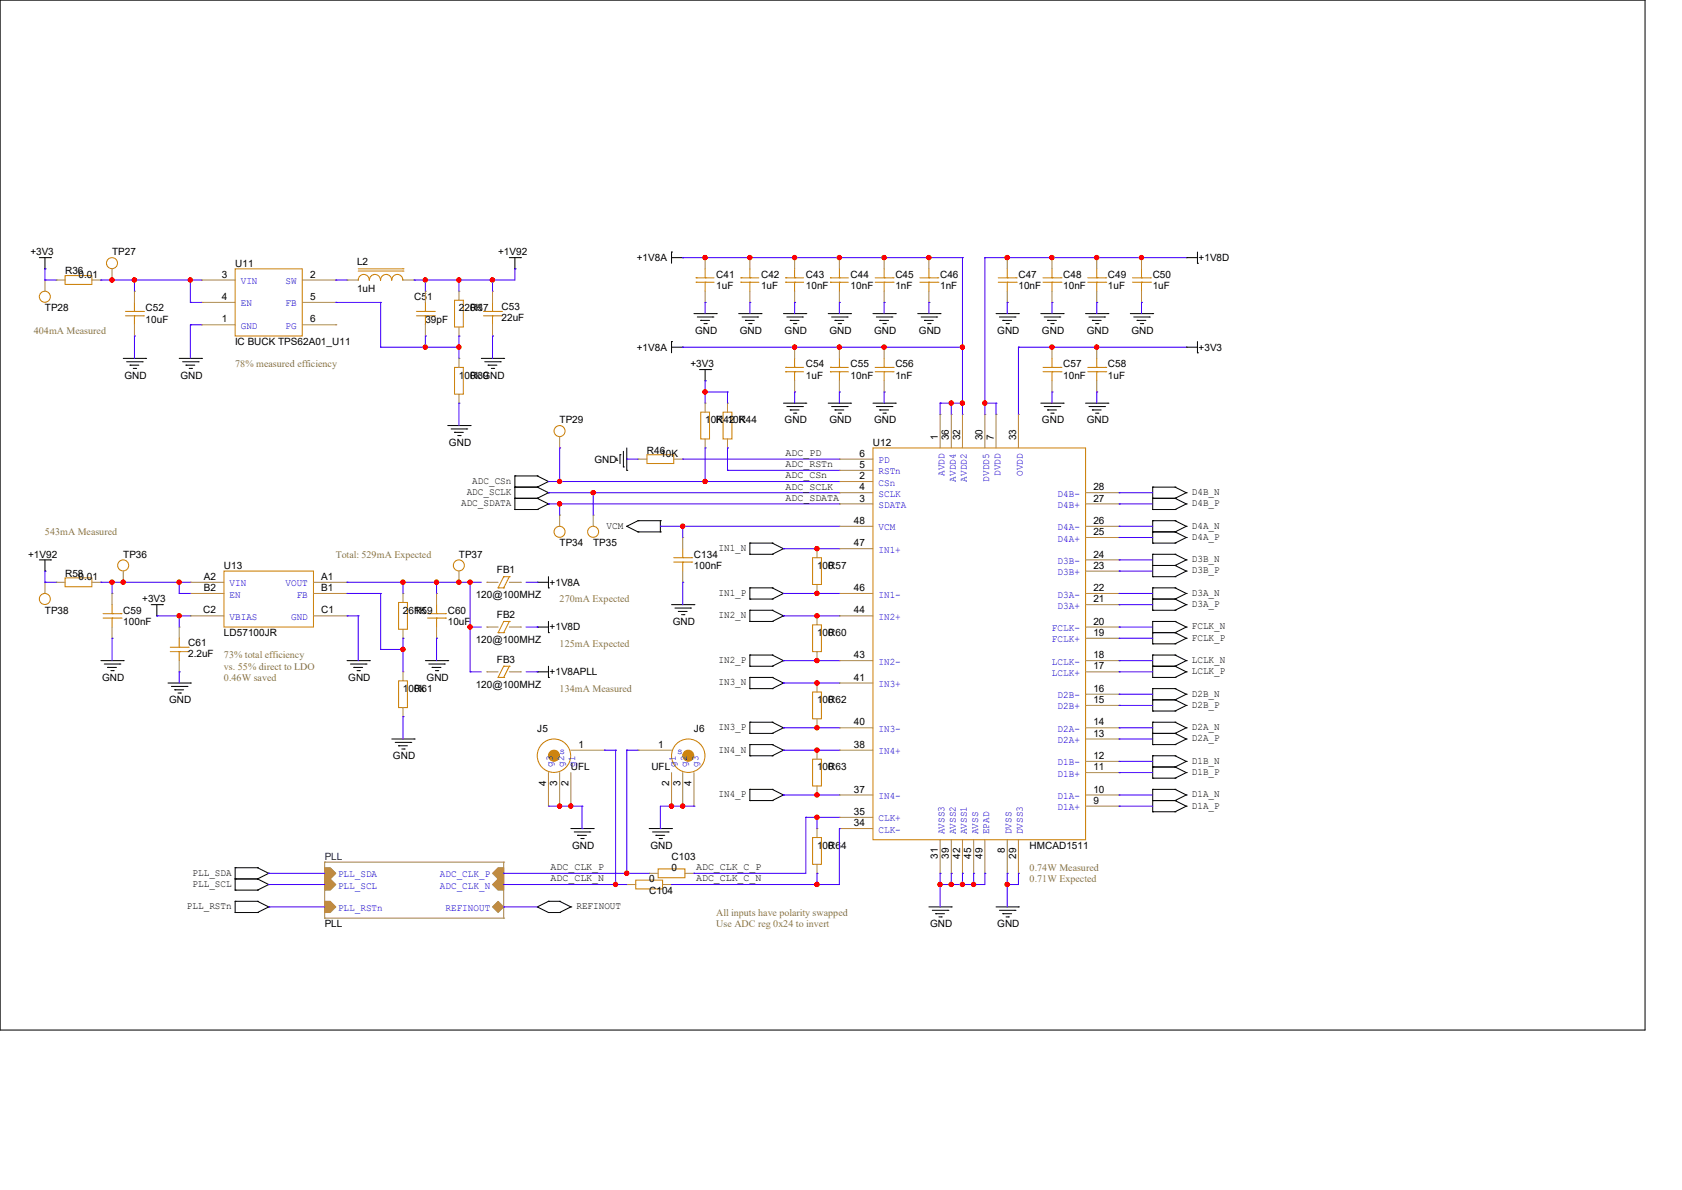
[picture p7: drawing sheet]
<svg xmlns="http://www.w3.org/2000/svg" width="420mm" height="297mm" viewBox="0 0 420 297" stroke-linecap="round" stroke-linejoin="round" font-family="sans-serif">
<g fill="none" stroke="#000" stroke-width=".25">
<path d="M0 0h410.8v257.1h-410.8zM9.8 64.3h2.8M11.2 67.1h.1M11.2 64.3v2.8M12.6 64.3h.1M127.2 64.3h2.8M128.6 67.1h.1M128.6 64.3v2.8M130 64.3h.1M167.7 62.9h.1M167.7 64.3h2.8M167.7 62.9v2.8"/>
<path d="M170.5 64.3h.1M173.3 78.3h5.6M174.1 79.1h3.9M175 80h.1M175 80h2.2M178 79.1h.1M178.9 78.3h.1M184.4 78.3h5.6M185.3 79.1h3.9M186.1 80h.1M186.1 80h2.2M189.2 79.1h.1"/>
<path d="M190 78.3h.1M195.6 78.3h5.6M196.5 79.1h3.9M197.3 80h.1M197.3 80h2.2M200.4 79.1h.1M201.2 78.3h.1M206.8 78.3h5.6M207.6 79.1h3.9M208.5 80h.1M208.5 80h2.2M211.5 79.1h.1"/>
<path d="M212.4 78.3h.1M218 78.3h5.6M218.8 79.1h3.9M219.7 80h.1M219.7 80h2.2M222.7 79.1h.1M223.6 78.3h.1M229.2 78.3h5.5M230 79.1h3.9M230.8 80h.1M230.8 80h2.2M233.9 79.1h.1"/>
<path d="M234.7 78.3h.1M248.7 78.3h5.6M249.6 79.1h3.8M250.4 80h.1M250.4 80h2.2M253.4 79.1h.1M254.3 78.3h.1M259.9 78.3h5.6M260.7 79.1h3.9M261.6 80h.1M261.6 80h2.2M264.6 79.1h.1"/>
<path d="M265.5 78.3h.1M271.1 78.3h5.5M271.9 79.1h3.9M272.8 80h.1M272.8 80h2.2M275.8 79.1h.1M276.6 78.3h.1M282.2 78.3h5.6M283.1 79.1h3.9M283.9 80h.1M283.9 80h2.2M287 79.1h.1"/>
<path d="M287.8 78.3h.1M296.2 64.3h.1M296.2 64.3h2.8M299 65.7h.1M299 62.9v2.8M30.8 89.5h5.6M31.6 90.3h3.9M32.5 91.1h.1M32.5 91.1h2.2M33.3 91.9h.6M33.9 91.9h.1M35.5 90.3h.1"/>
<path d="M36.4 89.5h.1M44.7 89.5h5.6M45.6 90.3h3.9M46.4 91.1h.1M46.4 91.1h2.2M47.2 91.9h.6M47.8 91.9h.1M49.5 90.3h.1M50.3 89.5h.1M120.2 89.5h5.6M121 90.3h3.9M121.9 91.1h.1"/>
<path d="M121.9 91.1h2.2M122.7 91.9h.6M123.3 91.9h.1M124.9 90.3h.1M125.8 89.5h.1M167.7 85.3h.1M167.7 86.7h2.8M167.7 85.3v2.8M170.5 86.7h.1M174.7 92.2h2.8M175.8 80.8h.6M176.1 95h.1"/>
<path d="M176.1 92.2v2.8M176.4 80.8h.1M177.5 92.2h.1M186.9 80.8h.6M187.5 80.8h.1M198.1 80.8h.6M198.7 80.8h.1M209.3 80.8h.6M209.9 80.8h.1M220.5 80.8h.6M221.1 80.8h.1M231.6 80.8h.6"/>
<path d="M232.2 80.8h.1M251.2 80.8h.6M251.8 80.8h.1M262.4 80.8h.6M263 80.8h.1M273.6 80.8h.6M274.2 80.8h.1M284.7 80.8h.6M285.3 80.8h.1M296.2 86.7h.1M296.2 86.7h2.8M299 88.1h.1"/>
<path d="M299 85.3v2.8M111.8 106.2h5.6M112.6 107.1h3.9M113.5 107.9h.1M113.5 107.9h2.2M114.3 108.7h.6M114.9 108.7h.1M116.5 107.1h.1M117.4 106.2h.1M128.6 118.8h.1M128.6 118.8h5.6M128.6 118.8v8.4"/>
<path d="M134.2 118.8h.1M134.2 118.8l2.7 1.4M154 114.9h.1M154 114.3v.6M154.8 113.5h.1M154.8 113.5v2.2M155.7 116.5h.1M155.7 112.6v3.9M156.5 117.4h.1M156.5 111.8v5.6M195.6 100.6h5.6M196.5 101.5h3.9"/>
<path d="M197.3 102.3h.1M197.3 102.3h2.2M198.1 103.1h.6M198.7 103.1h.1M200.4 101.5h.1M201.2 100.6h.1M206.8 100.6h5.6M207.6 101.5h3.9M208.5 102.3h.1M208.5 102.3h2.2M209.3 103.1h.6M209.9 103.1h.1"/>
<path d="M211.5 101.5h.1M212.4 100.6h.1M218 100.6h5.6M218.8 101.5h3.9M219.7 102.3h.1M219.7 102.3h2.2M220.5 103.1h.6M221.1 103.1h.1M222.7 101.5h.1M223.6 100.6h.1M259.9 100.6h5.6M260.7 101.5h3.9"/>
<path d="M261.6 102.3h.1M261.6 102.3h2.2M262.4 103.1h.6M263 103.1h.1M264.6 101.5h.1M265.5 100.6h.1M271.1 100.6h5.5M271.9 101.5h3.9M272.8 102.3h.1M272.8 102.3h2.2M273.6 103.1h.6M274.2 103.1h.1"/>
<path d="M275.8 101.5h.1M276.6 100.6h.1M9.8 139.7h2.8M11.2 139.7v2.8M12.6 139.7h.1M128.6 121.6h.1M128.6 124.4h.1M128.6 127.2h.1M128.6 121.6h5.6M128.6 124.4h5.6M128.6 127.2h5.6M134.2 121.6h.1"/>
<path d="M134.2 124.4h.1M134.2 127.2h.1M134.2 121.6l2.7 1.4M134.2 124.4l2.7 1.4M136.9 120.2h.1M136.9 123h.1M136.9 125.8h.1M136.9 120.2l-2.7 1.4M136.9 123l-2.7 1.4M136.9 125.8l-2.7 1.4M156.5 131.4h.1M156.5 131.4l2.8 1.4"/>
<path d="M159.3 130h.1M159.3 132.8h.1M159.3 130h5.6M159.3 132.8h5.6M159.3 130l-2.8 1.4M164.9 130h.1M164.9 132.8h.1M164.9 130v2.8M187.2 138.3h.1M187.2 135.6h.1M187.2 135.6h5.6M187.2 138.3h5.6"/>
<path d="M187.2 135.6v2.7M192.8 135.6h.1M192.8 138.3h.1M192.8 135.6l2.8 1.3M195.6 136.9h.1M195.6 136.9l-2.8 1.4M287.8 124.4h.1M287.8 121.6h.1M287.8 127.2h.1M287.8 132.8h.1M287.8 130h.1M287.8 135.6h.1"/>
<path d="M287.8 138.3h.1M287.8 121.6h5.6M287.8 124.4h5.6M287.8 121.6v5.6M287.8 130v5.6M287.8 138.3v5.6M287.8 127.2h5.6M287.8 130h5.6M287.8 132.8h5.6M287.8 135.6h5.6M287.8 138.3h5.6M293.4 121.6h.1"/>
<path d="M293.4 124.4h.1M293.4 127.2h.1M293.4 130h.1M293.4 132.8h.1M293.4 135.6h.1M293.4 138.3h.1M293.4 121.6l2.8 1.4M293.4 124.4l2.8 1.4M293.4 130l2.8 1.4M293.4 132.8l2.8 1.4M293.4 138.3l2.8 1.4M296.2 123h.1"/>
<path d="M296.2 125.8h.1M296.2 131.4h.1M296.2 134.2h.1M296.2 139.7h.1M296.2 123l-2.8 1.4M296.2 125.8l-2.8 1.4M296.2 131.4l-2.8 1.4M296.2 134.2l-2.8 1.4M296.2 139.7l-2.8 1.4M11.2 142.5h.1M37.8 150.9h2.8M39.2 153.7h.1"/>
<path d="M39.2 150.9v2.8M40.6 150.9h.1M134.2 145.3h.1M134.2 156.5h.1M134.2 145.3h2.7M134.2 156.5h2.7M136.9 146.7h.1M136.9 157.9h.1M136.9 143.9v2.8M136.9 155.1v2.8M167.7 150.9h5.6M168.5 151.8h3.9"/>
<path d="M169.4 152.6h.1M169.4 152.6h2.2M170.2 153.4h.6M170.8 153.4h.1M172.4 151.8h.1M173.3 150.9h.1M187.2 149.5h.1M187.2 146.7h.1M187.2 155.1h.1M187.2 152.3h.1M187.2 146.7h5.6M187.2 149.5h5.6"/>
<path d="M187.2 152.3h5.6M187.2 155.1h5.6M187.2 146.7v2.8M187.2 152.3v2.8M192.8 146.7h.1M192.8 149.5h.1M192.8 152.3h.1M192.8 155.1h.1M192.8 146.7l2.8 1.4M192.8 152.3l2.8 1.4M195.6 148.1h.1M195.6 153.7h.1"/>
<path d="M195.6 148.1l-2.8 1.4M195.6 153.7l-2.8 1.4M287.8 141.1h.1M287.8 143.9h.1M287.8 149.5h.1M287.8 146.7h.1M287.8 152.3h.1M287.8 157.9h.1M287.8 155.1h.1M287.8 146.7v5.6M287.8 155.1v5.6M287.8 141.1h5.6"/>
<path d="M287.8 143.9h5.6M287.8 146.7h5.6M287.8 149.5h5.6M287.8 152.3h5.6M287.8 155.1h5.6M287.8 157.9h5.6M293.4 141.1h.1M293.4 143.9h.1M293.4 146.7h.1M293.4 149.5h.1M293.4 152.3h.1M293.4 155.1h.1"/>
<path d="M293.4 157.9h.1M293.4 141.1l2.8 1.4M293.4 146.7l2.8 1.4M293.4 149.5l2.8 1.4M293.4 155.1l2.8 1.4M293.4 157.9l2.8 1.4M296.2 142.5h.1M296.2 148.1h.1M296.2 150.9h.1M296.2 156.5h.1M296.2 159.3h.1M296.2 142.5l-2.8 1.4"/>
<path d="M296.2 148.1l-2.8 1.4M296.2 150.9l-2.8 1.4M296.2 156.5l-2.8 1.4M296.2 159.3l-2.8 1.4M25.2 164.9h5.6M26 165.7h3.9M26.9 166.6h.1M26.9 166.6h2.2M27.7 167.4h.6M28.3 167.4h.1M29.9 165.7h.1M30.8 164.9h.1"/>
<path d="M42 170.5h5.5M42.8 171.3h3.9M43.6 172.2h.1M43.6 172.2h2.2M44.4 173h.6M45 173h.1M46.7 171.3h.1M47.5 170.5h.1M86.7 164.9h5.5M87.5 165.7h3.9M88.3 166.6h.1M88.3 166.6h2.3"/>
<path d="M89.2 167.4h.5M89.7 167.4h.1M91.4 165.7h.1M92.2 164.9h.1M106.2 164.9h5.6M107.1 165.7h3.9M107.9 166.6h.1M107.9 166.6h2.2M108.7 167.4h.6M109.3 167.4h.1M111 165.7h.1M111.8 164.9h.1"/>
<path d="M134.2 167.7h.1M134.2 167.7h2.7M136.9 169.1h.1M136.9 166.3v2.8M187.2 166.3h.1M187.2 163.5h.1M187.2 171.9h.1M187.2 169.1h.1M187.2 163.5h5.6M187.2 166.3h5.6M187.2 169.1h5.6M187.2 171.9h5.6"/>
<path d="M187.2 163.5v2.8M187.2 169.1v2.8M192.8 163.5h.1M192.8 166.3h.1M192.8 169.1h.1M192.8 171.9h.1M192.8 163.5l2.8 1.4M192.8 169.1l2.8 1.4M195.6 164.9h.1M195.6 170.5h.1M195.6 164.9l-2.8 1.4M195.6 170.5l-2.8 1.4"/>
<path d="M287.8 160.7h.1M287.8 166.3h.1M287.8 163.5h.1M287.8 169.1h.1M287.8 174.7h.1M287.8 171.9h.1M287.8 177.5h.1M287.8 163.5v5.6M287.8 171.9v5.6M287.8 160.7h5.6M287.8 163.5h5.6M287.8 166.3h5.6"/>
<path d="M287.8 169.1h5.6M287.8 171.9h5.6M287.8 174.7h5.6M287.8 177.5h5.6M293.4 160.7h.1M293.4 163.5h.1M293.4 166.3h.1M293.4 169.1h.1M293.4 171.9h.1M293.4 174.7h.1M293.4 177.5h.1M293.4 163.5l2.8 1.4"/>
<path d="M293.4 166.3l2.8 1.4M293.4 171.9l2.8 1.4M293.4 174.7l2.8 1.4M296.2 164.9h.1M296.2 167.7h.1M296.2 173.3h.1M296.2 176.1h.1M296.2 164.9l-2.8 1.4M296.2 167.7l-2.8 1.4M296.2 173.3l-2.8 1.4M296.2 176.1l-2.8 1.4M97.8 184.4h5.6"/>
<path d="M98.7 185.3h3.9M99.5 186.1h.1M99.5 186.1h2.2M100.3 186.9h.6M100.9 186.9h.1M102.6 185.3h.1M103.4 184.4h.1M187.2 183h.1M187.2 180.3h.1M187.2 199.8h.1M187.2 197h.1M187.2 188.6h.1"/>
<path d="M187.2 185.8h.1M187.2 180.3h5.6M187.2 183h5.6M187.2 185.8h5.6M187.2 188.6h5.6M187.2 197h5.6M187.2 199.8h5.6M187.2 180.3v2.7M187.2 185.8v2.8M187.2 197v2.8M192.8 180.3h.1M192.8 183h.1"/>
<path d="M192.8 197h.1M192.8 199.8h.1M192.8 185.8h.1M192.8 188.6h.1M192.8 180.3l2.8 1.4M192.8 197l2.8 1.4M192.8 185.8l2.8 1.4M195.6 181.7h.1M195.6 198.4h.1M195.6 187.2h.1M195.6 181.7l-2.8 1.3M195.6 198.4l-2.8 1.4"/>
<path d="M195.6 187.2l-2.8 1.4M287.8 183h.1M287.8 180.3h.1M287.8 185.8h.1M287.8 191.4h.1M287.8 188.6h.1M287.8 194.2h.1M287.8 199.8h.1M287.8 197h.1M287.8 180.3v5.5M287.8 188.6v5.6M287.8 197v5.6"/>
<path d="M287.8 180.3h5.6M287.8 183h5.6M287.8 185.8h5.6M287.8 188.6h5.6M287.8 191.4h5.6M287.8 194.2h5.6M287.8 197h5.6M287.8 199.8h5.6M293.4 180.3h.1M293.4 183h.1M293.4 185.8h.1M293.4 188.6h.1"/>
<path d="M293.4 191.4h.1M293.4 194.2h.1M293.4 197h.1M293.4 199.8h.1M293.4 180.3l2.8 1.4M293.4 183l2.8 1.4M293.4 188.6l2.8 1.4M293.4 191.4l2.8 1.4M293.4 197l2.8 1.4M293.4 199.8l2.8 1.4M296.2 181.7h.1M296.2 184.4h.1"/>
<path d="M296.2 190h.1M296.2 192.8h.1M296.2 198.4h.1M296.2 181.7l-2.8 1.3M296.2 184.4l-2.8 1.4M296.2 190l-2.8 1.4M296.2 192.8l-2.8 1.4M296.2 198.4l-2.8 1.4M58.7 219.4h.1M58.7 216.6h.1M58.7 216.6v5.6M58.7 219.4h5.6"/>
<path d="M58.7 216.6h5.6M64.3 219.4h.1M64.3 216.6h.1M64.3 219.4l2.8 1.4M64.3 216.6l2.8 1.4M67.1 218h.1M67.1 218l-2.8 1.4M142.5 206.8h5.6M143.4 207.6h3.9M144.2 208.5h.1M144.2 208.5h2.2M145 209.3h.6"/>
<path d="M145.6 209.3h.1M147.3 207.6h.1M148.1 206.8h.1M162.1 206.8h5.6M162.9 207.6h3.9M163.8 208.5h.1M163.8 208.5h2.2M164.6 209.3h.6M165.2 209.3h.1M166.8 207.6h.1M167.7 206.8h.1M287.8 202.6h.1"/>
<path d="M287.8 202.6h5.6M293.4 202.6h.1M296.2 201.2h.1M296.2 201.2l-2.8 1.4M58.7 227.8h.1M58.7 225h.1M58.7 222.2h.1M58.7 225h5.6M58.7 227.8h5.6M58.7 225v2.8M58.7 222.2h5.6M64.3 225h.1"/>
<path d="M64.3 227.8h.1M64.3 222.2h.1M64.3 225l2.8 1.4M67.1 226.4h.1M67.1 220.8h.1M67.1 226.4l-2.8 1.4M67.1 220.8l-2.8 1.4M134.2 226.4h.1M134.2 226.4l2.7 1.4M136.9 225h.1M136.9 227.8h.1M136.9 225h2.8"/>
<path d="M136.9 227.8h2.8M136.9 225l-2.7 1.4M139.7 225h.1M139.7 227.8h.1M139.7 225l2.8 1.4M142.5 226.4h.1M142.5 226.4l-2.8 1.4M231.9 226.4h5.6M232.8 227.2h3.9M233.6 228h.1M233.6 228h2.2M234.4 228.9h.6"/>
<path d="M235 228.9h.1M236.7 227.2h.1M237.5 226.4h.1M248.7 226.4h5.6M249.6 227.2h3.8M250.4 228h.1M250.4 228h2.2M251.2 228.9h.6M251.8 228.9h.1M253.4 227.2h.1M254.3 226.4h.1"/>
</g>
<g fill="none" stroke="#cc8006" stroke-width=".25">
<path d="M16.3 68.8h6.6v2.2h-6.6zM31.3 78.8h4.5M31.3 77.7h4.5M33.6 78.8h.1M33.6 77.7h.1M33.6 75.5v2.2M33.6 78.8v2.3M35.8 78.8h.1M35.8 77.7h.1M58.7 67.1h16.8v16.8h-16.8zM89.5 67.6h11.1M89.5 67.1h11.1"/>
<path d="M92.2 69.9a1.38 1.38 0 0 0-1.4-1.4 1.38 1.38 0 0 0-1.3 1.4M100.6 69.9a1.38 1.38 0 0 0-1.4-1.4 1.46 1.46 0 0 0-1.4 1.4 1.38 1.38 0 0 0-1.4-1.4 1.46 1.46 0 0 0-1.4 1.4 1.38 1.38 0 0 0-1.4-1.4 1.38 1.38 0 0 0-1.4 1.4M100.6 67.6h.1M100.6 67.1h.1M104 78.8h4.5M104 77.7h4.5M106.2 78.8h.1M106.2 77.7h.1M106.2 75.5v2.2M106.2 78.8v2.3M108.5 78.8h.1M108.5 77.7h.1"/>
<path d="M113.5 74.9h2.2v6.7h-2.2zM120.7 78.8h4.5M120.7 77.7h4.5M123 78.8h.1M123 77.7h.1M123 75.5v2.2M123 78.8v2.3M125.2 78.8h.1M125.2 77.7h.1M173.8 70.4h.1M173.8 69.3h.1M173.8 70.4h4.5"/>
<path d="M173.8 69.3h4.5M176.1 70.4h.1M176.1 69.3h.1M176.1 67.1v2.2M176.1 70.4v2.3M185 70.4h.1M185 69.3h.1M185 70.4h4.5M185 69.3h4.5M187.2 70.4h.1M187.2 69.3h.1M187.2 67.1v2.2"/>
<path d="M187.2 70.4v2.3M196.2 70.4h.1M196.2 69.3h.1M196.2 70.4h4.5M196.2 69.3h4.5M198.4 70.4h.1M198.4 69.3h.1M198.4 67.1v2.2M198.4 70.4v2.3M207.3 70.4h.1M207.3 69.3h.1M207.3 70.4h4.5"/>
<path d="M207.3 69.3h4.5M209.6 70.4h.1M209.6 69.3h.1M209.6 67.1v2.2M209.6 70.4v2.3M218.5 70.4h4.5M218.5 69.3h4.5M220.8 70.4h.1M220.8 69.3h.1M220.8 67.1v2.2M220.8 70.4v2.3M223 70.4h.1"/>
<path d="M223 69.3h.1M229.7 70.4h4.5M229.7 69.3h4.5M231.9 70.4h.1M231.9 69.3h.1M231.9 67.1v2.2M231.9 70.4v2.3M234.2 70.4h.1M234.2 69.3h.1M249.3 70.4h4.4M249.3 69.3h4.4M251.5 70.4h.1"/>
<path d="M251.5 69.3h.1M251.5 67.1v2.2M251.5 70.4v2.3M253.7 70.4h.1M253.7 69.3h.1M260.4 70.4h4.5M260.4 69.3h4.5M262.7 70.4h.1M262.7 69.3h.1M262.7 67.1v2.2M262.7 70.4v2.3M264.9 70.4h.1"/>
<path d="M264.9 69.3h.1M271.6 70.4h4.5M271.6 69.3h4.5M273.9 70.4h.1M273.9 69.3h.1M273.9 67.1v2.2M273.9 70.4v2.3M276.1 70.4h.1M276.1 69.3h.1M282.8 70.4h4.5M282.8 69.3h4.5M285 70.4h.1"/>
<path d="M285 69.3h.1M285 67.1v2.2M285 70.4v2.3M287.3 70.4h.1M287.3 69.3h.1M113.5 91.7h2.2v6.7h-2.2zM196.2 92.8h.1M196.2 91.7h.1M196.2 92.8h4.5M196.2 91.7h4.5M198.4 92.8h.1M198.4 91.7h.1"/>
<path d="M198.4 89.5v2.2M198.4 92.8v2.2M207.3 92.8h.1M207.3 91.7h.1M207.3 92.8h4.5M207.3 91.7h4.5M209.6 92.8h.1M209.6 91.7h.1M209.6 89.5v2.2M209.6 92.8v2.2M218.5 92.8h4.5M218.5 91.7h4.5"/>
<path d="M220.8 92.8h.1M220.8 91.7h.1M220.8 89.5v2.2M220.8 92.8v2.2M223 92.8h.1M223 91.7h.1M260.4 92.8h4.5M260.4 91.7h4.5M262.7 92.8h.1M262.7 91.7h.1M262.7 89.5v2.2M262.7 92.8v2.2"/>
<path d="M264.9 92.8h.1M264.9 91.7h.1M271.6 92.8h4.5M271.6 91.7h4.5M273.9 92.8h.1M273.9 91.7h.1M273.9 89.5v2.2M273.9 92.8v2.2M276.1 92.8h.1M276.1 91.7h.1M161.5 113.5h6.7v2.2h-6.7zM175 102.9h2.2v6.7h-2.2z"/>
<path d="M180.6 102.9h2.2v6.7h-2.2zM218 111.8h53.1v97.8h-53.1zM168.2 139.2h4.5M170.5 139.2h.1M170.5 136.9v2.3M172.7 139.2h.1M202.9 139.2h2.2v6.7h-2.2zM16.3 144.2h6.6v2.2h-6.6zM25.7 154.3h4.5M25.7 153.2h4.5M28 154.3h.1M28 153.2h.1"/>
<path d="M28 150.9v2.3M28 154.3v2.2M30.2 154.3h.1M30.2 153.2h.1M44.7 159.3v2.2M55.9 142.5h22.4v14h-22.4zM99.5 150.4h2.2v6.7h-2.2zM106.8 154.3h4.5M106.8 153.2h4.5M109 154.3h.1M109 153.2h.1M109 150.9v2.3"/>
<path d="M109 154.3v2.2M111.3 154.3h.1M111.3 153.2h.1M124.4 146.7h.1M124.4 157.9h.1M124.4 146.7h1.4M124.4 157.9h1.4M125.8 146.7h.1M125.8 143.9h.1M125.8 157.9h.1M125.8 155.1h.1M125.8 143.9l-1.4 2.8"/>
<path d="M125.8 143.9h1.4M125.8 155.1l-1.4 2.8M125.8 155.1h1.4M127.2 143.9h.1M127.2 155.1h.1M127.2 143.9l-1.4 2.8M127.2 155.1l-1.4 2.8M168.2 140.3h4.5M170.5 140.3h.1M170.5 140.3v2.2M172.7 140.3h.1M202.9 156h2.2v6.6h-2.2z"/>
<path d="M42.5 162.6h4.5M42.5 161.5h4.5M44.7 162.6h.1M44.7 161.5h.1M44.7 162.6v2.3M47 162.6h.1M47 161.5h.1M99.5 169.9h2.2v6.7h-2.2zM124.4 169.1h.1M124.4 169.1h1.4M125.8 169.1h.1M125.8 166.3h.1"/>
<path d="M125.8 166.3l-1.4 2.8M125.8 166.3h1.4M127.2 166.3h.1M127.2 166.3l-1.4 2.8M202.9 172.7h2.2v6.7h-2.2zM202.9 189.5h2.2v6.7h-2.2zM158.7 219.7h6.7v2.2h-6.7zM164.3 216.9h6.7v2.2h-6.7zM202.9 209h2.2v6.7h-2.2z"/>
<circle cx="11.2" cy="74.1" r="1.38"/>
<circle cx="28" cy="65.7" r="1.38"/>
<circle cx="139.7" cy="107.6" r="1.38"/>
<circle cx="139.7" cy="132.7" r="1.38"/>
<circle cx="148.1" cy="132.7" r="1.38"/>
<circle cx="11.2" cy="149.5" r="1.38"/>
<circle cx="30.8" cy="141.1" r="1.38"/>
<circle cx="114.6" cy="141.1" r="1.38"/>
<circle cx="138.3" cy="188.6" r="4.2"/>
<circle cx="171.9" cy="188.6" r="4.2"/>
</g>
<g fill="none" stroke="#a84" stroke-width=".25">
<path d="M11.2 69.9h.1M11.2 69.9v2.8M14 69.9h.1M14 69.9h2.3M22.9 69.9h2.3M25.2 69.9h.1M28 69.9h.1M28 67.1v2.8M33.6 72.7h.1M33.6 72.7v2.8M50.3 69.9h.1M50.3 75.5h.1"/>
<path d="M50.3 69.9h8.4M50.3 75.5h8.4M75.5 69.9h8.4M75.5 75.5h8.4M83.9 69.9h.1M83.9 75.5h.1M86.7 69.9h.1M86.7 69.9h2.8M100.6 69.9h2.8M103.4 69.9h.1M106.2 72.7h.1M106.2 72.7v2.8"/>
<path d="M114.6 72.7h.1M114.6 72.7v2.2M123 72.7h.1M123 72.7v2.8M176.1 75.5h.1M176.1 64.3h.1M176.1 64.3v2.8M176.1 72.7v2.8M187.2 75.5h.1M187.2 64.3h.1M187.2 64.3v2.8M187.2 72.7v2.8"/>
<path d="M198.4 75.5h.1M198.4 64.3h.1M198.4 64.3v2.8M198.4 72.7v2.8M209.6 75.5h.1M209.6 64.3h.1M209.6 64.3v2.8M209.6 72.7v2.8M220.8 75.5h.1M220.8 64.3h.1M220.8 64.3v2.8M220.8 72.7v2.8"/>
<path d="M231.9 75.5h.1M231.9 64.3h.1M231.9 64.3v2.8M231.9 72.7v2.8M251.5 75.5h.1M251.5 64.3h.1M251.5 64.3v2.8M251.5 72.7v2.8M262.7 75.5h.1M262.7 64.3h.1M262.7 64.3v2.8M262.7 72.7v2.8"/>
<path d="M273.9 75.5h.1M273.9 64.3h.1M273.9 64.3v2.8M273.9 72.7v2.8M285 75.5h.1M285 64.3h.1M285 64.3v2.8M285 72.7v2.8M33.6 83.9h.1M33.6 81.1v2.8M50.3 81.1h.1M50.3 81.1h8.4"/>
<path d="M75.5 81.1h8.4M83.9 81.1h.1M106.2 83.9h.1M106.2 81.1v2.8M114.6 89.5h.1M114.6 83.9h.1M114.6 81.6v2.3M114.6 89.5v2.2M114.6 98.4v2.2M123 83.9h.1M123 81.1v2.8M198.4 97.8h.1"/>
<path d="M198.4 86.7h.1M198.4 86.7v2.8M198.4 95v2.8M209.6 97.8h.1M209.6 86.7h.1M209.6 86.7v2.8M209.6 95v2.8M220.8 97.8h.1M220.8 86.7h.1M220.8 86.7v2.8M220.8 95v2.8M262.7 97.8h.1"/>
<path d="M262.7 86.7h.1M262.7 86.7v2.8M262.7 95v2.8M273.9 97.8h.1M273.9 86.7h.1M273.9 86.7v2.8M273.9 95v2.8M114.6 100.6h.1M139.7 111.8h.1M139.7 109v2.8M159.3 114.6h.1M159.3 114.6h2.2"/>
<path d="M168.2 114.6h2.3M170.5 114.6h.1M176.1 100.6h.1M176.1 111.8h.1M176.1 100.6v2.3M176.1 109.6v2.2M181.7 100.6h.1M181.7 111.8h.1M181.7 100.6v2.3M181.7 109.6v2.2M209.6 114.6h.1M209.6 117.4h.1"/>
<path d="M209.6 114.6h8.4M209.6 117.4h8.4M234.7 103.4h.1M234.7 103.4v8.4M237.5 103.4h.1M237.5 103.4v8.4M240.3 103.4h.1M240.3 103.4v8.4M245.9 103.4h.1M245.9 103.4v8.4M248.7 103.4h.1M248.7 103.4v8.4"/>
<path d="M254.3 103.4h.1M254.3 103.4v8.4M139.7 128.6h.1M139.7 128.6v2.8M148.1 128.6h.1M148.1 128.6v2.8M170.5 134.2h.1M170.5 134.2v2.7M204 136.9h.1M204 136.9v2.3M209.6 120.2h.1M209.6 123h.1"/>
<path d="M209.6 125.8h.1M209.6 131.4h.1M209.6 136.9h.1M209.6 120.2h8.4M209.6 123h8.4M209.6 125.8h8.4M209.6 131.4h8.4M209.6 136.9h8.4M271.1 123h8.3M271.1 125.8h8.3M271.1 131.4h8.3M271.1 139.7h8.3"/>
<path d="M271.1 134.2h8.3M279.4 139.7h.1M279.4 134.2h.1M279.4 131.4h.1M279.4 125.8h.1M279.4 123h.1M11.2 145.3h.1M11.2 145.3v2.8M14 145.3h.1M14 145.3h2.3M22.9 145.3h2.3M25.2 145.3h.1"/>
<path d="M28 159.3h.1M28 148.1h.1M28 148.1v2.8M28 156.5v2.8M30.8 145.3h.1M30.8 142.5v2.8M44.7 156.5h.1M44.7 156.5v2.8M47.5 145.3h.1M47.5 148.1h.1M47.5 153.7h.1M47.5 148.1h8.4"/>
<path d="M47.5 153.7h8.4M47.5 145.3h8.4M78.3 148.1h8.4M78.3 153.7h8.4M78.3 145.3h8.4M86.7 145.3h.1M86.7 148.1h.1M86.7 153.7h.1M100.6 148.1h.1M100.6 159.3h.1M100.6 148.1v2.3M100.6 157.1v2.2"/>
<path d="M109 159.3h.1M109 148.1h.1M109 148.1v2.8M109 156.5v2.8M114.6 145.3h.1M114.6 142.5v2.8M121.6 145.3h.1M121.6 156.5h.1M121.6 156.5h2.8M121.6 145.3h2.8M127.2 156.5h2.8M127.2 145.3h2.8"/>
<path d="M130 145.3h.1M130 156.5h.1M170.5 145.3h.1M170.5 142.5v2.8M204 148.1h.1M204 153.7h.1M204 145.9v2.2M204 153.7v2.3M209.6 148.1h.1M209.6 153.7h.1M209.6 148.1h8.4M209.6 153.7h8.4"/>
<path d="M271.1 148.1h8.3M271.1 159.3h8.3M271.1 156.5h8.3M271.1 150.9h8.3M271.1 142.5h8.3M279.4 159.3h.1M279.4 156.5h.1M279.4 150.9h.1M279.4 148.1h.1M279.4 142.5h.1M44.7 167.7h.1M44.7 164.9v2.8"/>
<path d="M100.6 167.7h.1M100.6 178.9h.1M100.6 167.7v2.2M100.6 176.6v2.3M121.6 167.7h.1M121.6 167.7h2.8M127.2 167.7h2.8M130 167.7h.1M204 164.9h.1M204 170.5h.1M204 162.6v2.3M204 170.5v2.2"/>
<path d="M204 179.4v2.3M209.6 164.9h.1M209.6 170.5h.1M209.6 164.9h8.4M209.6 170.5h8.4M271.1 167.7h8.3M271.1 164.9h8.3M271.1 176.1h8.3M271.1 173.3h8.3M279.4 176.1h.1M279.4 173.3h.1M279.4 167.7h.1"/>
<path d="M279.4 164.9h.1M136.9 192.8v8.4M139.7 192.8v8.4M142.5 187.2h8.4M142.5 192.8v8.4M150.9 187.2h.1M159.3 187.2h.1M159.3 187.2h8.4M167.7 192.8v8.4M170.5 192.8v8.4M173.3 192.8v8.4M204 181.7h.1"/>
<path d="M204 187.2h.1M204 198.4h.1M204 187.2v2.3M204 196.2v2.2M209.6 181.7h.1M209.6 187.2h.1M209.6 198.4h.1M209.6 181.7h8.4M209.6 187.2h8.4M209.6 198.4h8.4M271.1 181.7h8.3M271.1 198.4h8.3"/>
<path d="M271.1 192.8h8.3M271.1 190h8.3M271.1 184.4h8.3M279.4 198.4h.1M279.4 192.8h.1M279.4 190h.1M279.4 184.4h.1M279.4 181.7h.1M81.1 215.2h.1M81.1 215.2h44.7M81.1 215.2v14M125.8 215.2h.1"/>
<path d="M125.8 215.2v14M136.9 201.2h.1M139.7 201.2h.1M142.5 201.2h.1M162.1 218h.1M162.1 218h2.2M167.7 201.2h.1M170.5 201.2h.1M171 218h2.3M173.3 218h.1M173.3 201.2h.1M204 206.8h.1"/>
<path d="M204 218h.1M204 206.8v2.2M204 215.7v2.3M209.6 204h.1M209.6 206.8h.1M209.6 204h8.4M209.6 206.8h8.4M234.7 218h.1M234.7 209.6v8.4M237.5 218h.1M237.5 209.6v8.4M240.3 218h.1"/>
<path d="M240.3 209.6v8.4M243.1 218h.1M243.1 209.6v8.4M245.9 218h.1M245.9 209.6v8.4M251.5 218h.1M251.5 209.6v8.4M254.3 218h.1M254.3 209.6v8.4M271.1 201.2h8.3M279.4 201.2h.1M81.1 229.2h.1"/>
<path d="M81.1 229.2h44.7M125.8 229.2h.1M156.5 220.8h.1M156.5 220.8h2.2M165.4 220.8h2.3M167.7 220.8h.1"/>
</g>
<g fill="#a84" stroke="#a84" stroke-width=".25">
<path d="M124.4 216.6h1.4v2.8h-1.4l-1.4-1.4z" fill-rule="evenodd"/>
<path d="M124.4 219.4h1.4v2.8h-1.4l-1.4-1.4z" fill-rule="evenodd"/>
<path d="M81.1 225h1.4l1.4 1.4-1.4 1.4h-1.4z" fill-rule="evenodd"/>
<path d="M81.1 216.6h1.4l1.4 1.4-1.4 1.4h-1.4z" fill-rule="evenodd"/>
<path d="M81.1 219.4h1.4l1.4 1.4-1.4 1.4h-1.4z" fill-rule="evenodd"/>
<path d="M124.4 225l1.4 1.4-1.4 1.4-1.4-1.4z" fill-rule="evenodd"/>
</g>
<g fill="#cc8006" stroke="#cc8006" stroke-width=".25">
<circle cx="138.3" cy="188.6" r="1.38"/>
<circle cx="171.9" cy="188.6" r="1.38"/>
</g>
<g fill="none" stroke="#4200ff" stroke-width=".25">
<path d="M11.2 67.1h.1M11.2 69.9h.1M11.2 69.9h2.8M11.2 67.1v2.8M25.2 69.9h.1M25.2 69.9h25.1M28 69.9h.1M33.6 69.9h.1M33.6 69.9v2.8M47.5 75.5h.1M47.5 69.9h.1M47.5 69.9v5.6"/>
<path d="M47.5 75.5h2.8M83.9 69.9h.1M83.9 75.5h.1M83.9 75.5h11.1M83.9 69.9h2.8M95 75.5h.1M95 75.5v11.2M103.4 69.9h.1M106.2 69.9h.1M106.2 69.9v2.8M114.6 69.9h.1M114.6 69.9v2.8"/>
<path d="M123 69.9h.1M123 69.9v2.8M128.6 67.1h.1M128.6 67.1v2.8h-25.2M170.5 64.3h.1M170.5 64.3h69.8M176.1 64.3h.1M176.1 75.5h.1M176.1 75.5v2.8M187.2 64.3h.1M187.2 75.5h.1M187.2 75.5v2.8"/>
<path d="M198.4 64.3h.1M198.4 75.5h.1M198.4 75.5v2.8M209.6 64.3h.1M209.6 75.5h.1M209.6 75.5v2.8M220.8 64.3h.1M220.8 75.5h.1M220.8 75.5v2.8M231.9 64.3h.1M231.9 75.5h.1M231.9 75.5v2.8"/>
<path d="M240.3 64.3h.1M240.3 64.3v39.1M245.9 64.3h.1M245.9 64.3v39.1M245.9 64.3h50.3M251.5 64.3h.1M251.5 75.5h.1M251.5 75.5v2.8M262.7 64.3h.1M262.7 75.5h.1M262.7 75.5v2.8M273.9 64.3h.1"/>
<path d="M273.9 75.5h.1M273.9 75.5v2.8M285 64.3h.1M285 75.5h.1M285 75.5v2.8M33.6 83.9h.1M33.6 83.9v5.6M47.5 81.1h.1M47.5 81.1v8.4M47.5 81.1h2.8M95 86.7h.1M95 86.7h19.6"/>
<path d="M106.2 86.7h.1M106.2 83.9h.1M106.2 83.9v2.8M114.6 86.7h.1M114.6 83.9h.1M114.6 83.9v5.6M123 83.9h.1M123 83.9v5.6M170.5 86.7h.1M170.5 86.7h69.8M176.1 97.8h.1M176.1 95h.1"/>
<path d="M176.1 95v5.6M176.1 97.8h5.6M181.7 97.8h.1M181.7 97.8v2.8M198.4 86.7h.1M198.4 97.8h.1M198.4 97.8v2.8M209.6 86.7h.1M209.6 97.8h.1M209.6 97.8v2.8M220.8 86.7h.1M220.8 97.8h.1"/>
<path d="M220.8 97.8v2.8M240.3 86.7h.1M254.3 86.7h.1M254.3 86.7v16.7M254.3 86.7h41.9M262.7 86.7h.1M262.7 97.8h.1M262.7 97.8v2.8M273.9 86.7h.1M273.9 97.8h.1M273.9 97.8v2.8M114.6 100.6h.1"/>
<path d="M114.6 100.6v5.6M139.7 111.8h.1M139.7 111.8v8.4M156.5 114.6h.1M156.5 114.6h2.8M170.5 114.6h.1M170.5 114.6h39.1M176.1 111.8h.1M176.1 111.8v8.4M181.7 117.4h.1M181.7 111.8h.1M181.7 111.8v5.6"/>
<path d="M181.7 117.4h27.9M234.7 100.6h.1M234.7 100.6v2.8M234.7 100.6h5.6M237.5 100.6h.1M237.5 100.6v2.8M240.3 100.6h.1M245.9 100.6h.1M245.9 100.6h2.8M248.7 100.6h.1M248.7 100.6v2.8M136.9 125.8h.1"/>
<path d="M136.9 123h.1M136.9 120.2h.1M136.9 123h72.7M136.9 125.8h72.7M136.9 120.2h72.7M139.7 125.8h.1M139.7 120.2h.1M139.7 125.8v2.8M148.1 123h.1M148.1 123v5.6M164.9 131.4h.1M164.9 131.4h44.7"/>
<path d="M170.5 131.4h.1M170.5 131.4v2.8M176.1 120.2h.1M195.6 136.9h.1M195.6 136.9h14M204 136.9h.1M279.4 123h.1M279.4 125.8h.1M279.4 131.4h.1M279.4 134.2h.1M279.4 139.7h.1M279.4 123h8.4"/>
<path d="M279.4 125.8h8.4M279.4 131.4h8.4M279.4 134.2h8.4M279.4 139.7h8.4M11.2 142.5h.1M11.2 145.3h.1M11.2 145.3h2.8M11.2 142.5v2.8M25.2 145.3h.1M25.2 145.3h22.3M28 159.3h.1M28 145.3h.1"/>
<path d="M28 145.3v2.8M28 159.3v5.6M30.8 145.3h.1M39.2 153.7h.1M39.2 153.7h8.3M44.7 148.1h.1M44.7 145.3h.1M44.7 153.7h.1M44.7 148.1h2.8M44.7 145.3v2.8M44.7 153.7v2.8M86.7 145.3h.1"/>
<path d="M86.7 153.7h.1M86.7 148.1h.1M86.7 148.1h8.3M86.7 153.7h2.8M86.7 145.3h33.5M89.5 153.7h.1M89.5 153.7v11.2M95 148.1h.1M95 148.1v14M100.6 159.3h.1M100.6 145.3h.1M100.6 145.3v2.8"/>
<path d="M100.6 159.3v8.4M109 159.3h.1M109 145.3h.1M109 145.3v2.8M109 159.3v5.6M114.6 145.3h.1M117.4 156.5h.1M117.4 145.3h.1M117.4 156.5h2.8M117.4 145.3v22.4M131.4 156.5h2.8M131.4 145.3h2.8"/>
<path d="M134.2 145.3h.1M134.2 156.5h.1M170.5 145.3h.1M170.5 145.3v5.6M195.6 148.1h.1M195.6 153.7h.1M195.6 148.1h14M195.6 153.7h14M204 148.1h.1M204 153.7h.1M279.4 142.5h.1M279.4 148.1h.1"/>
<path d="M279.4 150.9h.1M279.4 156.5h.1M279.4 159.3h.1M279.4 148.1h8.4M279.4 142.5h8.4M279.4 150.9h8.4M279.4 156.5h8.4M279.4 159.3h8.4M44.7 167.7h.1M44.7 167.7v2.8M95 162.1h.1M95 162.1h5.6"/>
<path d="M100.6 178.9h.1M100.6 162.1h.1M100.6 178.9v5.5M117.4 167.7h.1M117.4 167.7h2.8M131.4 167.7h2.8M134.2 167.7h.1M195.6 164.9h.1M195.6 170.5h.1M195.6 164.9h14M195.6 170.5h14M204 164.9h.1"/>
<path d="M204 170.5h.1M279.4 164.9h.1M279.4 167.7h.1M279.4 173.3h.1M279.4 176.1h.1M279.4 164.9h8.4M279.4 167.7h8.4M279.4 173.3h8.4M279.4 176.1h8.4M150.9 187.2h.1M150.9 187.2h2.8M153.7 187.2h.1"/>
<path d="M153.7 187.2v33.6M156.5 187.2h.1M156.5 187.2h2.8M156.5 187.2v30.8M195.6 181.7h.1M195.6 187.2h.1M195.6 198.4h.1M195.6 181.7h14M195.6 187.2h14M195.6 198.4h14M204 181.7h.1M204 187.2h.1"/>
<path d="M204 198.4h.1M279.4 181.7h.1M279.4 184.4h.1M279.4 190h.1M279.4 192.8h.1M279.4 198.4h.1M279.4 181.7h8.4M279.4 198.4h8.4M279.4 184.4h8.4M279.4 190h8.4M279.4 192.8h8.4M67.1 218h.1"/>
<path d="M67.1 218h14M125.8 218h.1M125.8 218h36.3M136.9 201.2h8.4M139.7 201.2h.1M142.5 201.2h.1M145.3 206.8h.1M145.3 201.2h.1M145.3 201.2v5.6M156.5 218h.1M164.9 206.8h.1M167.7 201.2h.1"/>
<path d="M170.5 201.2h.1M173.3 218h.1M173.3 201.2h.1M173.3 201.2h-8.4v5.6M201.2 204h.1M201.2 204v14h-27.9M201.2 204h8.4M204 218h.1M204 204h.1M204 204v2.8M204 218v2.8M209.6 206.8h.1"/>
<path d="M209.6 206.8v14h-41.9M234.7 218h.1M234.7 218v8.4M237.5 218h.1M237.5 218v2.8M240.3 218h.1M240.3 218v2.8M243.1 218h.1M243.1 218v2.8M245.9 218h.1M245.9 218v2.8h-11.2M251.5 218h.1"/>
<path d="M251.5 218v8.4M254.3 218h.1M254.3 218v2.8h-2.8M279.4 201.2h.1M279.4 201.2h8.4M67.1 220.8h.1M67.1 226.4h.1M67.1 220.8h14M67.1 226.4h14M125.8 220.8h.1M125.8 226.4h.1M125.8 220.8h30.7"/>
<path d="M125.8 226.4h8.4M153.7 220.8h.1M167.7 220.8h.1M204 220.8h.1M234.7 220.8h.1M237.5 220.8h.1M240.3 220.8h.1M243.1 220.8h.1M251.5 220.8h.1"/>
</g>
<g fill="#f00" stroke="#f00" stroke-width=".25">
<circle cx="237.5" cy="220.7" r=".53"/>
<circle cx="240.3" cy="220.7" r=".53"/>
<circle cx="243.1" cy="220.7" r=".53"/>
<circle cx="251.5" cy="220.7" r=".53"/>
<circle cx="234.7" cy="220.7" r=".53"/>
<circle cx="240.3" cy="100.6" r=".53"/>
<circle cx="220.7" cy="86.6" r=".53"/>
<circle cx="245.9" cy="100.6" r=".53"/>
<circle cx="262.7" cy="64.3" r=".53"/>
<circle cx="251.5" cy="64.3" r=".53"/>
<circle cx="285" cy="64.3" r=".53"/>
<circle cx="273.8" cy="64.3" r=".53"/>
<circle cx="176" cy="97.8" r=".53"/>
<circle cx="273.8" cy="86.6" r=".53"/>
<circle cx="262.7" cy="86.6" r=".53"/>
<circle cx="237.5" cy="100.6" r=".53"/>
<circle cx="240.3" cy="86.6" r=".53"/>
<circle cx="231.9" cy="64.3" r=".53"/>
<circle cx="220.7" cy="64.3" r=".53"/>
<circle cx="209.6" cy="64.3" r=".53"/>
<circle cx="198.4" cy="64.3" r=".53"/>
<circle cx="187.2" cy="64.3" r=".53"/>
<circle cx="176" cy="64.3" r=".53"/>
<circle cx="209.6" cy="86.6" r=".53"/>
<circle cx="198.4" cy="86.6" r=".53"/>
<circle cx="204" cy="136.9" r=".53"/>
<circle cx="204" cy="148.1" r=".53"/>
<circle cx="204" cy="153.7" r=".53"/>
<circle cx="204" cy="164.9" r=".53"/>
<circle cx="204" cy="170.5" r=".53"/>
<circle cx="204" cy="181.6" r=".53"/>
<circle cx="204" cy="187.2" r=".53"/>
<circle cx="204" cy="198.4" r=".53"/>
<circle cx="109" cy="145.3" r=".53"/>
<circle cx="100.6" cy="145.3" r=".53"/>
<circle cx="117.4" cy="145.3" r=".53"/>
<circle cx="114.6" cy="145.3" r=".53"/>
<circle cx="153.7" cy="220.7" r=".53"/>
<circle cx="156.5" cy="218" r=".53"/>
<circle cx="47.5" cy="69.9" r=".53"/>
<circle cx="123" cy="69.9" r=".53"/>
<circle cx="106.2" cy="69.9" r=".53"/>
<circle cx="114.6" cy="69.9" r=".53"/>
<circle cx="114.6" cy="86.6" r=".53"/>
<circle cx="106.2" cy="86.6" r=".53"/>
<circle cx="28" cy="69.9" r=".53"/>
<circle cx="33.5" cy="69.9" r=".53"/>
<circle cx="30.8" cy="145.3" r=".53"/>
<circle cx="28" cy="145.3" r=".53"/>
<circle cx="44.7" cy="145.3" r=".53"/>
<circle cx="100.6" cy="162.1" r=".53"/>
<circle cx="44.7" cy="153.7" r=".53"/>
<circle cx="117.4" cy="156.5" r=".53"/>
<circle cx="204" cy="220.7" r=".53"/>
<circle cx="204" cy="204" r=".53"/>
<circle cx="139.7" cy="125.8" r=".53"/>
<circle cx="148.1" cy="123" r=".53"/>
<circle cx="170.5" cy="131.3" r=".53"/>
<circle cx="139.7" cy="120.2" r=".53"/>
<circle cx="176" cy="120.2" r=".53"/>
<circle cx="139.7" cy="201.2" r=".53"/>
<circle cx="142.5" cy="201.2" r=".53"/>
<circle cx="167.7" cy="201.2" r=".53"/>
<circle cx="170.5" cy="201.2" r=".53"/>
</g>
<g font-size="2.5">
<text x="7.6" y="63.8">+3V3</text>
<text x="28" y="63.8">TP27</text>
<text x="124.4" y="63.8">+1V92</text>
<text x="159" y="65.2">+1V8A</text>
<text x="299.3" y="65.2">+1V8D</text>
<text x="16.3" y="68.5">R36</text>
<text x="19.6" y="69.3">0.01</text>
<text x="55.4" y="69.3">3</text>
<text x="58.7" y="66.5">U11</text>
<text x="77.4" y="69.3">2</text>
<text x="89.2" y="66.3">L2</text>
<text x="178.9" y="69.3">C41</text>
<text x="190" y="69.3">C42</text>
<text x="201.2" y="69.3">C43</text>
<text x="212.4" y="69.3">C44</text>
<text x="223.6" y="69.3">C45</text>
<text x="234.7" y="69.3">C46</text>
<text x="254.3" y="69.3">C47</text>
<text x="265.5" y="69.3">C48</text>
<text x="276.6" y="69.3">C49</text>
<text x="287.8" y="69.3">C50</text>
<text x="11.2" y="77.7">TP28</text>
<text x="36.4" y="77.7">C52</text>
<text x="55.4" y="74.9">4</text>
<text x="77.4" y="74.9">5</text>
<text x="89.2" y="73">1uH</text>
<text x="103.4" y="74.9">C51</text>
<text x="114.6" y="77.7">220K</text>
<text x="117.4" y="77.7">R37</text>
<text x="125.2" y="77.4">C53</text>
<text x="178.9" y="72.1">1uF</text>
<text x="190" y="72.1">1uF</text>
<text x="201.2" y="72.1">10nF</text>
<text x="212.4" y="72.1">10nF</text>
<text x="223.6" y="72.1">1nF</text>
<text x="234.7" y="72.1">1nF</text>
<text x="254.3" y="72.1">10nF</text>
<text x="265.5" y="72.1">10nF</text>
<text x="276.6" y="72.1">1uF</text>
<text x="287.8" y="72.1">1uF</text>
<text x="36.4" y="80.5">10uF</text>
<text x="55.4" y="80.5">1</text>
<text x="77.4" y="80.5">6</text>
<text x="106.2" y="80.5">39pF</text>
<text x="125.2" y="80.2">22uF</text>
<text x="173.6" y="83.3">GND</text>
<text x="184.7" y="83.3">GND</text>
<text x="195.9" y="83.3">GND</text>
<text x="207.1" y="83.3">GND</text>
<text x="218.3" y="83.3">GND</text>
<text x="229.4" y="83.3">GND</text>
<text x="249" y="83.3">GND</text>
<text x="260.2" y="83.3">GND</text>
<text x="271.4" y="83.3">GND</text>
<text x="282.5" y="83.3">GND</text>
<text x="58.7" y="86.1">IC BUCK TPS62A01_U11</text>
<text x="159" y="87.5">+1V8A</text>
<text x="299.3" y="87.5">+3V3</text>
<text x="31.1" y="94.5">GND</text>
<text x="45" y="94.5">GND</text>
<text x="114.6" y="94.5">100k GND</text>
<text x="117.4" y="94.5">R39</text>
<text x="172.4" y="91.7">+3V3</text>
<text x="201.2" y="91.7">C54</text>
<text x="201.2" y="94.5">1uF</text>
<text x="212.4" y="91.7">C55</text>
<text x="212.4" y="94.5">10nF</text>
<text x="223.6" y="91.7">C56</text>
<text x="223.6" y="94.5">1nF</text>
<text x="265.5" y="91.7">C57</text>
<text x="265.5" y="94.5">10nF</text>
<text x="276.6" y="91.7">C58</text>
<text x="276.6" y="94.5">1uF</text>
<text x="139.7" y="105.7">TP29</text>
<text x="176.1" y="105.7">10K</text>
<text x="178.9" y="105.7">R42</text>
<text x="181.7" y="105.7">10K</text>
<text x="184.4" y="105.7">R44</text>
<text x="195.9" y="105.7">GND</text>
<text x="207.1" y="105.7">GND</text>
<text x="218.3" y="105.7">GND</text>
<text x="260.2" y="105.7">GND</text>
<text x="271.4" y="105.7">GND</text>
<text x="112.1" y="111.3">GND</text>
<text x="161.5" y="113.2">R46</text>
<text x="196.2" y="113.8">ADC_PD</text>
<text x="218" y="111.3">U12</text>
<text x="234.1" y="109.9" transform="rotate(-90 234.1 109.9)">1</text>
<text x="236.9" y="109.9" transform="rotate(-90 236.9 109.9)">36</text>
<text x="239.7" y="109.9" transform="rotate(-90 239.7 109.9)">32</text>
<text x="245.3" y="109.9" transform="rotate(-90 245.3 109.9)">30</text>
<text x="248.1" y="109.9" transform="rotate(-90 248.1 109.9)">7</text>
<text x="253.7" y="109.9" transform="rotate(-90 253.7 109.9)">33</text>
<text x="148.4" y="115.4">GND</text>
<text x="164.9" y="114">10K</text>
<text x="196.2" y="116.6">ADC_RSTn</text>
<text x="196.2" y="119.4">ADC_CSn</text>
<text x="214.6" y="114">6</text>
<text x="214.6" y="116.8">5</text>
<text x="214.6" y="119.6">2</text>
<text x="116.5" y="123.6">ADC_SCLK</text>
<text x="117.9" y="120.8">ADC_CSn</text>
<text x="196.2" y="125">ADC_SDATA</text>
<text x="196.2" y="122.2">ADC_SCLK</text>
<text x="214.6" y="122.4">4</text>
<text x="214.6" y="125.2">3</text>
<text x="273" y="125.2">27</text>
<text x="273" y="122.4">28</text>
<text x="297.6" y="123.6">D4B_N</text>
<text x="115.1" y="126.4">ADC_SDATA</text>
<text x="151.5" y="132">VCM</text>
<text x="213.2" y="130.8">48</text>
<text x="273" y="130.8">26</text>
<text x="297.6" y="126.4">D4B_P</text>
<text x="297.6" y="132">D4A_N</text>
<text x="139.7" y="136.4">TP34</text>
<text x="148.1" y="136.4">TP35</text>
<text x="179.4" y="137.5">IN1_N</text>
<text x="213.2" y="136.4">47</text>
<text x="273" y="133.6">25</text>
<text x="297.6" y="134.7">D4A_P</text>
<text x="7" y="139.2">+1V92</text>
<text x="16.3" y="143.9">R58</text>
<text x="30.8" y="139.2">TP36</text>
<text x="55.9" y="142">U13</text>
<text x="114.6" y="139.2">TP37</text>
<text x="124.1" y="143.1">FB1</text>
<text x="173.3" y="139.2">C134</text>
<text x="173.3" y="142">100nF</text>
<text x="204" y="142">100</text>
<text x="206.8" y="142">R57</text>
<text x="273" y="141.9">23</text>
<text x="273" y="139.2">24</text>
<text x="297.6" y="140.3">D3B_N</text>
<text x="297.6" y="143.1">D3B_P</text>
<text x="19.6" y="144.8">0.01</text>
<text x="50.9" y="144.7">A2</text>
<text x="50.9" y="147.5">B2</text>
<text x="80.2" y="144.7">A1</text>
<text x="80.2" y="147.5">B1</text>
<text x="118.8" y="149.3">120@100MHZ</text>
<text x="137.2" y="146.2">+1V8A</text>
<text x="179.4" y="148.7">IN1_P</text>
<text x="213.2" y="147.5">46</text>
<text x="273" y="147.5">22</text>
<text x="297.6" y="148.7">D3A_N</text>
<text x="11.2" y="153.2">TP38</text>
<text x="30.8" y="153.2">C59</text>
<text x="30.8" y="156">100nF</text>
<text x="35.5" y="150.4">+3V3</text>
<text x="50.8" y="153.1">C2</text>
<text x="80.2" y="153.1">C1</text>
<text x="100.6" y="153.2">261K</text>
<text x="103.4" y="153.2">R59</text>
<text x="111.8" y="153.2">C60</text>
<text x="111.8" y="156">10uF</text>
<text x="124.1" y="154.3">FB2</text>
<text x="168" y="156">GND</text>
<text x="179.4" y="154.3">IN2_N</text>
<text x="213.2" y="153.1">44</text>
<text x="273" y="155.9">20</text>
<text x="273" y="150.3">21</text>
<text x="297.6" y="151.5">D3A_P</text>
<text x="47" y="161.2">C61</text>
<text x="55.9" y="158.8">LD57100JR</text>
<text x="118.8" y="160.4">120@100MHZ</text>
<text x="137.2" y="157.4">+1V8D</text>
<text x="204" y="158.8">100</text>
<text x="206.8" y="158.8">R60</text>
<text x="273" y="158.7">19</text>
<text x="297.6" y="157.1">FCLK_N</text>
<text x="297.6" y="159.9">FCLK_P</text>
<text x="47" y="164">2.2uF</text>
<text x="124.1" y="165.4">FB3</text>
<text x="179.4" y="165.5">IN2_P</text>
<text x="213.2" y="164.3">43</text>
<text x="273" y="167.1">17</text>
<text x="273" y="164.3">18</text>
<text x="297.6" y="165.5">LCLK_N</text>
<text x="25.5" y="169.9">GND</text>
<text x="87" y="169.9">GND</text>
<text x="100.6" y="172.7">100k</text>
<text x="103.4" y="172.7">R61</text>
<text x="106.5" y="169.9">GND</text>
<text x="118.8" y="171.6">120@100MHZ</text>
<text x="137.2" y="168.5">+1V8APLL</text>
<text x="179.4" y="171.1">IN3_N</text>
<text x="213.2" y="169.9">41</text>
<text x="273" y="172.7">16</text>
<text x="297.6" y="168.3">LCLK_P</text>
<text x="297.6" y="173.9">D2B_N</text>
<text x="42.2" y="175.5">GND</text>
<text x="204" y="175.5">100</text>
<text x="206.8" y="175.5">R62</text>
<text x="273" y="175.5">15</text>
<text x="297.6" y="176.7">D2B_P</text>
<text x="134.2" y="182.8">J5</text>
<text x="173.3" y="182.8">J6</text>
<text x="179.4" y="182.2">IN3_P</text>
<text x="213.2" y="181.1">40</text>
<text x="273" y="183.9">13</text>
<text x="273" y="181.1">14</text>
<text x="297.6" y="182.2">D2A_N</text>
<text x="297.6" y="185">D2A_P</text>
<text x="98.1" y="189.5">GND</text>
<text x="144.5" y="186.7">1</text>
<text x="164.3" y="186.7">1</text>
<text x="179.4" y="187.8">IN4_N</text>
<text x="213.2" y="186.7">38</text>
<text x="273" y="189.4">12</text>
<text x="297.6" y="190.6">D1B_N</text>
<text x="136.4" y="196.2" transform="rotate(-90 136.4 196.2)">4</text>
<text x="139.2" y="196.2" transform="rotate(-90 139.2 196.2)">3</text>
<text x="141.9" y="196.2" transform="rotate(-90 141.9 196.2)">2</text>
<text x="142.5" y="192.3">UFL</text>
<text x="162.6" y="192.3">UFL</text>
<text x="167.1" y="196.2" transform="rotate(-90 167.1 196.2)">2</text>
<text x="169.9" y="196.2" transform="rotate(-90 169.9 196.2)">3</text>
<text x="172.7" y="196.2" transform="rotate(-90 172.7 196.2)">4</text>
<text x="204" y="192.3">100</text>
<text x="206.8" y="192.3">R63</text>
<text x="213.2" y="197.8">37</text>
<text x="273" y="197.8">10</text>
<text x="273" y="192.2">11</text>
<text x="297.6" y="193.4">D1B_P</text>
<text x="179.4" y="199">IN4_P</text>
<text x="213.2" y="203.4">35</text>
<text x="273" y="200.6">9</text>
<text x="297.6" y="199">D1A_N</text>
<text x="297.6" y="201.8">D1A_P</text>
<text x="213.2" y="206.2">34</text>
<text x="142.8" y="211.8">GND</text>
<text x="162.4" y="211.8">GND</text>
<text x="167.7" y="214.6">C103</text>
<text x="204" y="211.8">100</text>
<text x="206.8" y="211.8">R64</text>
<text x="234.1" y="214.3" transform="rotate(-90 234.1 214.3)">31</text>
<text x="236.9" y="214.3" transform="rotate(-90 236.9 214.3)">39</text>
<text x="239.7" y="214.3" transform="rotate(-90 239.7 214.3)">42</text>
<text x="242.5" y="214.3" transform="rotate(-90 242.5 214.3)">45</text>
<text x="245.3" y="214.3" transform="rotate(-90 245.3 214.3)">49</text>
<text x="250.9" y="212.9" transform="rotate(-90 250.9 212.9)">8</text>
<text x="253.7" y="214.3" transform="rotate(-90 253.7 214.3)">29</text>
<text x="257.1" y="211.8">HMCAD1511</text>
<text x="48.1" y="221.4">PLL_SCL</text>
<text x="48.1" y="218.6">PLL_SDA</text>
<text x="137.5" y="220">ADC_CLK_N</text>
<text x="137.5" y="217.2">ADC_CLK_P</text>
<text x="162.1" y="220.2">0</text>
<text x="167.7" y="217.4">0</text>
<text x="173.8" y="220">ADC_CLK_C_N</text>
<text x="173.8" y="217.2">ADC_CLK_C_P</text>
<text x="46.7" y="227">PLL_RSTn</text>
<text x="143.9" y="227">REFINOUT</text>
<text x="162.1" y="223">C104</text>
<text x="81.1" y="231.4">PLL</text>
<text x="232.2" y="231.4">GND</text>
<text x="249" y="231.4">GND</text>
</g>
<g font-size="2.5" fill="#00c">
<text x="60.1" y="70.9">VIN</text>
<text x="71.3" y="70.9">SW</text>
<text x="60.1" y="76.5">EN</text>
<text x="71.3" y="76.5">FB</text>
<text x="60.1" y="82.1">GND</text>
<text x="71.3" y="82.1">PG</text>
<text x="219.4" y="115.6">PD</text>
<text x="219.4" y="118.4">RSTn</text>
<text x="235.8" y="118.8" transform="rotate(-90 235.8 118.8)">AVDD</text>
<text x="249.8" y="118.8" transform="rotate(-90 249.8 118.8)">DVDD</text>
<text x="255.4" y="118.8" transform="rotate(-90 255.4 118.8)">OVDD</text>
<text x="219.4" y="121.2">CSn</text>
<text x="219.4" y="124">SCLK</text>
<text x="238.6" y="120.2" transform="rotate(-90 238.6 120.2)">AVDD4</text>
<text x="241.4" y="120.2" transform="rotate(-90 241.4 120.2)">AVDD2</text>
<text x="247" y="120.2" transform="rotate(-90 247 120.2)">DVDD5</text>
<text x="264.1" y="124">D4B-</text>
<text x="219.4" y="126.8">SDATA</text>
<text x="264.1" y="126.8">D4B+</text>
<text x="219.4" y="132.4">VCM</text>
<text x="219.4" y="138">IN1+</text>
<text x="264.1" y="135.2">D4A+</text>
<text x="264.1" y="132.4">D4A-</text>
<text x="264.1" y="143.6">D3B+</text>
<text x="264.1" y="140.8">D3B-</text>
<text x="57.3" y="146.3">VIN</text>
<text x="57.3" y="149.1">EN</text>
<text x="71.3" y="146.3">VOUT</text>
<text x="74.1" y="149.1">FB</text>
<text x="219.4" y="149.1">IN1-</text>
<text x="264.1" y="149.1">D3A-</text>
<text x="57.3" y="154.7">VBIAS</text>
<text x="72.7" y="154.7">GND</text>
<text x="219.4" y="154.7">IN2+</text>
<text x="264.1" y="151.9">D3A+</text>
<text x="262.7" y="160.3">FCLK+</text>
<text x="262.7" y="157.5">FCLK-</text>
<text x="219.4" y="165.9">IN2-</text>
<text x="262.7" y="165.9">LCLK-</text>
<text x="219.4" y="171.5">IN3+</text>
<text x="262.7" y="168.7">LCLK+</text>
<text x="264.1" y="177.1">D2B+</text>
<text x="264.1" y="174.3">D2B-</text>
<text x="219.4" y="182.7">IN3-</text>
<text x="264.1" y="185.5">D2A+</text>
<text x="264.1" y="182.7">D2A-</text>
<text x="138.1" y="191.4" transform="rotate(-90 138.1 191.4)">g3</text>
<text x="139.7" y="188.3">s</text>
<text x="140.8" y="191.4" transform="rotate(-90 140.8 191.4)">g2</text>
<text x="143.6" y="191.4" transform="rotate(-90 143.6 191.4)">g1</text>
<text x="168.8" y="191.4" transform="rotate(-90 168.8 191.4)">g1</text>
<text x="169.1" y="188.3">s</text>
<text x="171.6" y="191.4" transform="rotate(-90 171.6 191.4)">g2</text>
<text x="174.4" y="191.4" transform="rotate(-90 174.4 191.4)">g3</text>
<text x="219.4" y="188.3">IN4+</text>
<text x="264.1" y="191.1">D1B-</text>
<text x="264.1" y="193.8">D1B+</text>
<text x="219.4" y="199.4">IN4-</text>
<text x="264.1" y="202.2">D1A+</text>
<text x="264.1" y="199.4">D1A-</text>
<text x="219.4" y="205">CLK+</text>
<text x="219.4" y="207.8">CLK-</text>
<text x="235.8" y="208.2" transform="rotate(-90 235.8 208.2)">AVSS3</text>
<text x="238.6" y="208.2" transform="rotate(-90 238.6 208.2)">AVSS2</text>
<text x="241.4" y="208.2" transform="rotate(-90 241.4 208.2)">AVSS1</text>
<text x="244.2" y="208.2" transform="rotate(-90 244.2 208.2)">AVSS</text>
<text x="247" y="208.2" transform="rotate(-90 247 208.2)">EPAD</text>
<text x="252.6" y="208.2" transform="rotate(-90 252.6 208.2)">DVSS</text>
<text x="255.4" y="208.2" transform="rotate(-90 255.4 208.2)">DVSS3</text>
<text x="84.4" y="219">PLL_SDA</text>
<text x="84.4" y="221.8">PLL_SCL</text>
<text x="109.9" y="219">ADC_CLK_P</text>
<text x="109.9" y="221.8">ADC_CLK_N</text>
<text x="84.4" y="227.4">PLL_RSTn</text>
<text x="111.3" y="227.4">REFINOUT</text>
</g>
<g font-size="2.5" fill="#808040">
<text x="8.4" y="83.3">404mA Measured</text>
<text x="58.7" y="91.7">78% measured efficiency</text>
<text x="11.2" y="133.6">543mA Measured</text>
<text x="83.9" y="139.2">Total: 529mA Expected</text>
<text x="139.7" y="150.4">270mA Expected</text>
<text x="139.7" y="161.5">125mA Expected</text>
<text x="55.9" y="164.3">73% total efficiency</text>
<text x="55.9" y="167.1">vs. 55% direct to LDO</text>
<text x="55.9" y="169.9">0.46W saved</text>
<text x="139.7" y="172.7">134mA Measured</text>
<text x="257.1" y="217.4">0.74W Measured</text>
<text x="257.1" y="220.2">0.71W Expected</text>
<text x="178.9" y="228.6">All inputs have polarity swapped</text>
<text x="178.9" y="231.4">Use ADC reg 0x24 to invert</text>
</g>
<text font-size="2.5" fill="#004040" x="81.1" y="214.6">PLL</text>
</svg>
